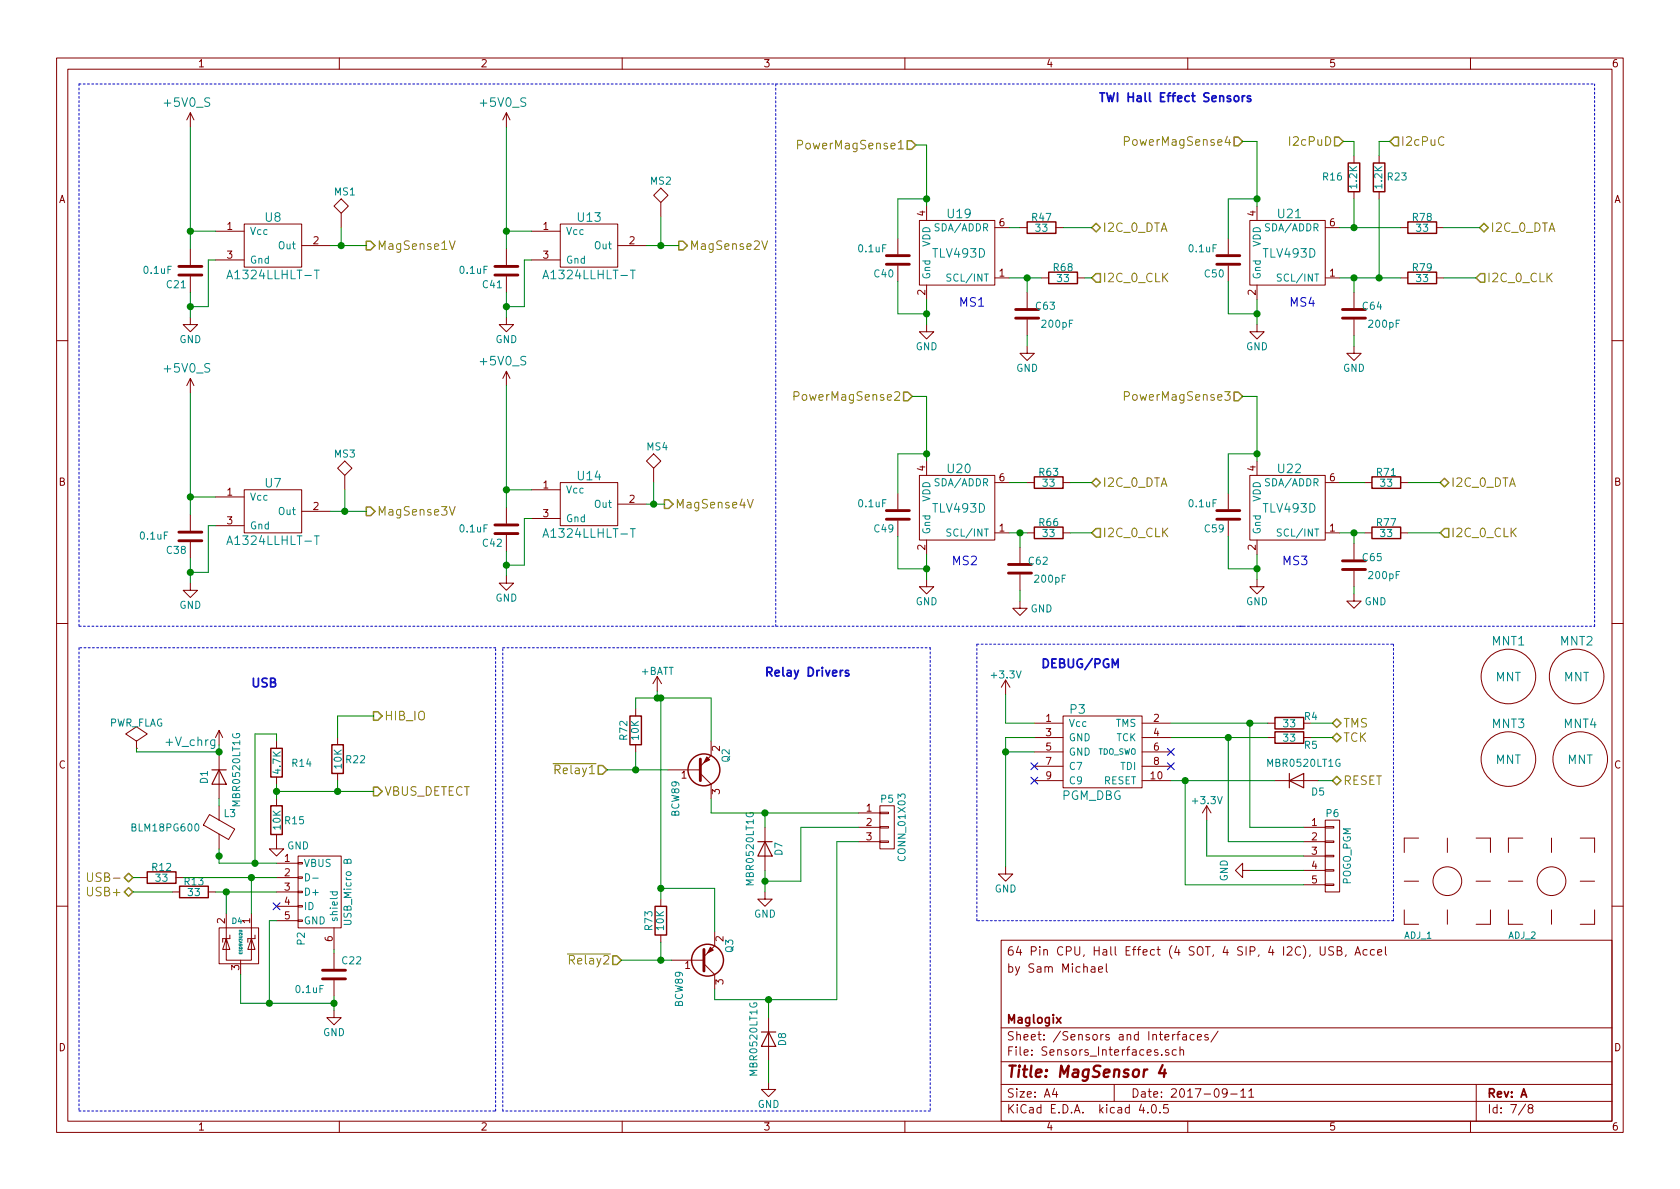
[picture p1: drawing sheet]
<svg xmlns="http://www.w3.org/2000/svg" width="297mm" height="210mm" viewBox="0 0 297 210" stroke-linecap="round" stroke-linejoin="round" font-family="sans-serif">
<g fill="none" stroke="#840000" stroke-width=".18">
<path d="M10 10.3h277v189.9h-277zM12 12.2h273v186.1h-273zM33.7 19.9l-.7 1.3M60 10.3v1.9M89.5 19.9l-.6 1.3M110 10.3v1.9M160 10.3v1.9M210 10.3v1.9M260 10.3v1.9M34.3 21.2l-.6-1.3v2.6M43.2 39.6h10.1v7.6h-10.1zM59.1 36.4l1.2-1.2 1.3 1.2-1.3 1.3z"/>
<path d="M60.3 37.7v2.6M90.2 21.2l-.7-1.3v2.6M99.1 39.6h10.1v7.6h-10.1zM115.6 34.5l1.2-1.2 1.3 1.2-1.3 1.3zM116.8 35.8v2.5M162.6 39h13.3v11.4h-13.3zM163.8 36.4v2.6M221 39h13.3v11.4h-13.3zM222.2 36.4v2.6M239.4 27.6v1.2M239.4 33.9v1.3M243.8 27.6v1.2"/>
<path d="M243.8 33.9v1.3M33.7 56.1v1.3h1.2l-1.2 1.3-1.3-1.3h1.3M33.7 44.1v2.8M33.7 48.9v2.8M38.1 40.9h5.1M38.1 46h5.1M53.3 43.4h5.1M89.5 56.1v1.3h1.3l-1.3 1.3-1.2-1.3h1.2M89.5 44.1v2.8M89.5 48.9v2.8M94 40.9h5.1M94 46h5.1"/>
<path d="M109.2 43.4h5.1M158.7 42.2v2.8M158.7 47v2.8M163.8 57.4v1.3h1.3l-1.3 1.2-1.2-1.2h1.2M163.8 50.4v2.6M175.9 49.1h2.5M175.9 40.3h2.5M180.3 40.3h1.3M181.6 51.7v2.8M181.6 56.5v2.8M184.1 49.1h1.3M186.7 40.3h1.3"/>
<path d="M190.5 49.1h1.3M217.2 42.2v2.8M217.2 47v2.8M222.2 57.4v1.3h1.3l-1.3 1.2-1.2-1.2h1.2M222.2 50.4v2.6M234.3 49.1h2.6M234.3 40.3h2.6M239.4 51.7v2.8M239.4 56.5v2.8M247.6 49.1h1.3M247.6 40.3h1.3M254 49.1h1.3"/>
<path d="M254 40.3h1.3M10 60.2h2M33.7 66.9l-.7 1.3M34.3 68.2l-.6-1.3v2.6M89.5 65.7l-.6 1.2M90.2 66.9l-.7-1.2v2.5M181.6 61.2v1.3h1.3l-1.3 1.2-1.3-1.2h1.3M239.4 61.2v1.3h1.3l-1.3 1.2-1.3-1.2h1.3M285 60.2h2M33.7 91.1v2.7M33.7 95.9v2.8M38.1 87.9h5.1"/>
<path d="M38.1 93h5.1M43.2 86.6h10.1v7.6h-10.1zM53.3 90.4h5.1M59.7 82.8l1.3-1.3 1.2 1.3-1.2 1.3zM61 84.1v2.5M89.5 89.8v2.8M89.5 94.6v2.8M94 86.6h5.1M94 91.7h5.1M99.1 85.3h10.1v7.7h-10.1zM109.2 89.1h5.1M115.6 80.3l1.2 1.2-1.2 1.3-1.3-1.3z"/>
<path d="M115.6 82.8v2.5M158.7 87.2v2.8M158.7 92.1v2.8M162.6 84.1h13.3v11.4h-13.3zM163.8 81.5v2.6M163.8 95.5v2.5M175.9 94.2h2.5M175.9 85.3h2.5M180.3 96.8v2.8M181.6 94.2h1.3M181.6 85.3h1.3M188 94.2h1.2"/>
<path d="M188 85.3h1.2M217.2 87.2v2.8M217.2 92.1v2.8M221 84.1h13.3v11.4h-13.3zM222.2 81.5v2.6M222.2 95.5v2.5M234.3 94.2h2.6M234.3 85.3h2.6M239.4 96.1v2.8M241.3 94.2h1.3M241.3 85.3h1.3M247.6 94.2h1.3"/>
<path d="M247.6 85.3h1.3M10 110.3h2M33.7 103.1v1.3h1.2l-1.2 1.3-1.3-1.3h1.3M89.5 101.8v1.3h1.3l-1.3 1.3-1.2-1.3h1.2M116.2 119.6l-.8 1.3M116.2 119.6v2.6M116.2 119.6l.8 1.3M163.8 102.5v1.3h1.3l-1.3 1.2-1.2-1.2h1.2M180.3 106.3v1.3h1.3l-1.3 1.2-1.2-1.2h1.2M180.3 101.6v2.8M222.2 102.5v1.3h1.3l-1.3 1.2-1.2-1.2h1.2M239.4 105v1.3h1.3l-1.3 1.3-1.3-1.3h1.3"/>
<path d="M239.4 101v2.8M285 110.3h2M24.1 132.3h.1M24.1 131.1l1.9-1.3-1.9-1.3-1.9 1.3 1.9 1.3v1.2M38.7 133.6v7.6M38.7 129.2l-.6 1.2M39.4 130.4l-.7-1.2v2.5M48.9 131.1v1.2M48.9 137.4v1.3M59.7 130.4v1.3M59.7 136.8v1.2M112.4 125.3v1.3"/>
<path d="M112.4 131.7v1.3M118.1 136.1h5.7M123.8 136.8l1.9 1.9v2.5M125.7 131.1v2.5l-1.9 1.9M177.8 120.3l-.8 1.2M177.8 120.3v2.5M177.8 120.3l.8 1.2M182.9 127.9h5.1M182.9 130.4h5.1M182.9 133h5.1M182.9 135.5h5.1M182.9 138h5.1"/>
<path d="M188 126.6h13.9v12.7h-13.9zM201.9 127.9h5.1M201.9 130.4h5.1M201.9 133h5.1M201.9 135.5h5.1M201.9 138h5.1M224.2 127.9h1.2M224.2 130.4h1.2M225.4 138h7.6M230.5 130.4h1.3M24.8 155.2h1.2M30.5 157.7h1.2"/>
<path d="M31.1 155.2h1.3M36.8 157.7h1.3M37 144l4.5 2.6-1.1 1.9-4.4-2.6zM38.7 142.5v2.5M38.7 147.5v2.6M48.9 147.6v2.5h1.3l-1.3 1.3-1.3-1.3h1.3M48.9 155.2h3.8M48.9 141.2v1.3M48.9 157.7h3.8M48.9 152.6h3.8M52.7 151.4h7.6v12.7h-7.6zM52.7 152.5h.8v.3h-.8z"/>
<path d="M52.7 155.1h.8v.2h-.8zM52.7 157.6h.8v.3h-.8zM116.8 159v1.3M135.3 157.7v1.3h1.2l-1.2 1.3-1.3-1.3h1.3M135.3 146.3v7.6M151.8 143.8h3.8M151.8 146.3h3.8M151.8 148.8h3.8M155.6 148.7h1.5v.3h-1.5zM155.6 146.2h1.5v.2h-1.5zM155.6 143.6h1.5v.3h-1.5zM155.6 142.5h2.5v7.6h-2.5z"/>
<path d="M177.8 153.3v1.3h1.3l-1.3 1.2-1.3-1.2h1.3M213.4 142.5l-.8 1.3M213.4 142.5v2.5M213.4 142.5l.7 1.3M219.7 153.9v-1.3l-1.3 1.3 1.3 1.3v-1.3h1.3M230.5 146.3h3.8M230.5 148.8h3.8M230.5 151.4h3.8M230.5 153.9h3.8M230.5 156.5h3.8M234.3 156.3h1.5v.3h-1.5zM234.3 153.8h1.5v.2h-1.5z"/>
<path d="M234.3 151.3h1.5v.2h-1.5zM234.3 148.7h1.5v.3h-1.5zM234.3 146.2h1.5v.2h-1.5zM234.3 145h2.6v12.7h-2.6zM248.3 155.8h2.5M250.8 148.2h-2.5v2.5M255.9 148.2v2.5M261 155.8h2.5M261 148.2h2.5v2.5M266.7 155.8h2.5M269.2 148.2h-2.5v2.5M274.3 148.2v2.5"/>
<path d="M279.4 155.8h2.5M279.4 148.2h2.5v2.5M10 160.2h2M38.7 164.1h7v6.3h-7zM39.4 166v.6zM40 166l-.6 1.9h1.2l-.6-1.9v.6M40 161.5v8.3h4.4v-8.3M40.6 165.3v.7h-1.2M42.5 169.8v2.5M44.4 166l.7 1.9h-1.3zM45.1 165.3v.7h-1.3v.6M48.9 160.3h3.8"/>
<path d="M48.9 162.8h3.8M52.7 160.1h.8v.3h-.8zM52.7 162.7h.8v.2h-.8zM59.1 178.7v1.3h1.2l-1.2 1.2-1.3-1.2h1.3M59.1 164.1v3.8M59.1 168.5v2.8M59.1 173.3v2.8M116.8 165.3v1.3M118.7 169.8h5.8M124.5 170.4l1.9 1.9v2.6M126.4 164.7v2.6l-1.9 1.9M135.9 180v7.6"/>
<path d="M177 166.3h108v32h-108zM193 171h.5l.1 .9M193.6 171.3l-.5 .1-.2 .2 .2 .3h.5M194.2 171.4l.7-.1v-.3l-.4-.1-.3 .2 .1 .8h.6M195.6 170.4v1.3l.2 .2M233.4 167.4v1.2l.3 .3h.3l.3-.3v-1.2M235.8 167.5l-.6-.1-.3 .3 .1 .3 .7 .3v.5a.62 .62 0 0 1-.8 0M236.4 168.1h.5l.2-.1 .1-.3-.3-.3h-.5v1.5h.6l.3-.3a.41 .41 0 0 0-.4-.5M238 168.8l-.2 .3M239.6 168.9l.5-1.5 .5 1.5M239.7 168.5h.7M241.7 168l-.4-.1-.3 .3 .1 .6 .2 .1 .4-.1"/>
<path d="M243 168l-.4-.1-.3 .3 .1 .6 .2 .1 .4-.1M243.6 168.4l.7-.1-.1-.3-.4-.1-.2 .2 .1 .7h.5M245 167.4v1.3l.2 .2M248.3 160.9v2.5h2.5M255.9 160.9v2.5M263.5 160.9v2.5h-2.5M266.7 160.9v2.5h2.5M274.3 160.9v2.5M281.9 160.9v2.5h-2.5M285 160.2h2M60 198.3v1.9M110 198.3v1.9"/>
<path d="M135.9 191.4v1.3h1.3l-1.3 1.2-1.3-1.2h1.3M160 198.3v1.9M177 194.8h108M177 191.8h108M177 187.8h108M177 181.8h108M186.4 192.5l-.3 1h.9M186.8 193v1M197 191.8v3M201.8 195.2l-.4 1.1h1M202.9 196.7v.1M203.8 195.4l.1-.1a.81 .81 0 0 1 .6 .6 .81 .81 0 0 1-.3 .8l-.1 .1a.8 .8 0 0 1-.6-.6 .8 .8 0 0 1 .3-.8z"/>
<path d="M205.1 196.7v.1M205.4 186.5v.1M206.5 195.3h-.7l-.1 .7 .2-.1 .5 .1 .2 .2-.1 .5-.2 .1-.6-.1M206.6 185.7a.37 .37 0 0 0-.6 .1l.1 .2 .5 .2 .1 .1-.2 .3-.5-.1M208 185.7l-.5-.1-.2 .3v.6l.2 .1 .5-.1M208.1 182.9h.5M208.6 185.7l.2-.1 .4 .1 .1 .9M208.6 182.4l-.3 .2v1.3M208.6 185.1v1.5M209.1 183h.6l.1 .9M209.8 183.3l-.5 .1-.2 .2 .2 .3 .5-.1M210 198.3v1.9"/>
<path d="M211.1 183l-.4-.1-.3 .3 .1 .6 .2 .1 .4-.1M211.7 183.4l.7-.1v-.3l-.5-.1-.2 .2 .1 .7h.6M213.6 183a.37 .37 0 0 0-.6 .1l.1 .3 .5 .1 .1 .1-.3 .3-.4-.1M215.4 182.3l-1.3 2M217 193.2l-.3 .3h-.3l-.3-.3v-.4l.2-.2 .4-.1 .2 .2a1.19 1.19 0 0 1-.2 1.2l-.4 .1M217.6 193.5h1.1M219.4 193l.4-.5v1.5M219.4 194h.8M220.8 193l.4-.5v1.5M220.8 194h.9M260 198.3v1.9M261 191.8v6.5"/>
<path d="M269.7 195.2l-1.2 2M270.5 196l-.3-.3 .1-.2 .2-.2 .4 .1 .1 .2v.2l-.7 .2a.48 .48 0 0 0 0 .7l.2 .1 .5-.1a.48 .48 0 0 0-.2-.7"/>
<circle cx="266.7" cy="119.6" r="4.8"/>
<circle cx="278.8" cy="119.6" r="4.8"/>
<circle cx="266.7" cy="134.2" r="4.8"/>
<circle cx="279.4" cy="134.2" r="4.8"/>
<circle cx="255.9" cy="155.8" r="2.54"/>
<circle cx="274.3" cy="155.8" r="2.54"/>
</g>
<path d="M205.6 188.3l-.7 1.5h1.2M205.9 189.1l-.1 1.3" fill="none" stroke="#840000" stroke-width=".41"/>
<g fill="none" stroke="#840000" stroke-width=".25">
<path d="M181.6 39.2h5.1v2.1h-5.1zM238.4 28.8h2v5.1h-2zM242.8 28.8h2.1v5.1h-2.1zM248.9 39.2h5.1v2.1h-5.1zM185.4 48.1h5.1v2.1h-5.1zM248.9 48.1h5.1v2.1h-5.1zM182.9 84.3h5.1v2.1h-5.1zM182.9 93.2h5.1v2h-5.1zM242.6 84.3h5v2.1h-5zM242.6 93.2h5v2h-5zM47.9 132.3h2v5.1h-2zM58.7 131.7h2v5.1h-2z"/>
<path d="M111.4 126.6h2v5.1h-2zM225.4 126.9h5.1v2h-5.1zM225.4 129.4h5.1v2h-5.1zM26 154.2h5.1v2h-5.1zM31.7 156.7h5.1v2h-5.1zM47.9 142.5h2v5.1h-2zM115.8 160.3h2.1v5h-2.1z"/>
<circle cx="124.5" cy="136.1" r="2.82"/>
<circle cx="125.1" cy="169.8" r="2.82"/>
</g>
<g fill="none" stroke="#848400" stroke-width=".18">
<path d="M141 25.6l.8-.1 .1-.2-.1-.3-.2-.2h-.6v1.5M158.8 26.3h.9M198.8 25l.7-.1 .2-.2-.1-.4-.2-.1h-.6v1.5M255.3 24.3a.62 .62 0 0 0-.8 0 .62 .62 0 0 0-.2 .7 .58 .58 0 0 0 .3 .6 .58 .58 0 0 0 .7-.1M79.5 42.6l.5 1.5 .5-1.5M134.7 42.6l.5 1.5 .5-1.5M140.4 70.1l.7-.1 .2-.2-.1-.4-.2-.1h-.6v1.5M198.8 70.1l.7-.1 .2-.2-.1-.4-.2-.1h-.6v1.5M79.5 89.6l.5 1.5 .5-1.5M132.2 88.3l.5 1.5 .5-1.5M97.8 135h7.6M15.5 154.4v1.3a.48 .48 0 0 0 .9-.1v-1.2"/>
<path d="M100.3 168.7h7.6"/>
</g>
<g fill="none" stroke="#848400" stroke-width=".25">
<path d="M160.4 24.9h.8l.7 .7-.7 .8h-.8zM193.8 39.5l.8 .8-.8 .7-.8-.7zM218.2 24.3h.7l.8 .7-.8 .8h-.7zM236 24.3h.7l.8 .7-.8 .8h-.7zM246.5 24.3h.8v1.5h-.8l-.8-.8zM64.8 42.7h.7l.8 .7-.8 .8h-.7zM120 42.7h.8l.7 .7-.7 .8h-.8zM193.8 48.4h.8v1.5h-.8l-.8-.8zM261.6 40.3l.8-.8 .7 .8-.7 .7zM261.7 48.4h.8v1.5h-.8l-.7-.8zM159.8 69.3h.7l.8 .8-.8 .8h-.7zM218.2 69.3h.7l.8 .8-.8 .8h-.7z"/>
<path d="M64.8 89.7h.7l.8 .7-.8 .8h-.7zM117.5 88.4h.7l.8 .7-.8 .8h-.7zM193 85.3l.8-.7 .8 .7-.8 .8zM193.8 93.5h.8v1.5h-.8l-.8-.8zM254.6 85.3l.8-.7 .8 .7-.8 .8zM255.4 93.5h.8v1.5h-.8l-.8-.8zM66 125.9h.8l.8 .7-.8 .8h-.8zM66 139.2h.8l.8 .7-.8 .8h-.8zM105.8 135.4h.8l.7 .7-.7 .8h-.8zM235.6 127.9l.7-.8 .8 .8-.8 .7zM235.6 130.4l.7-.7 .8 .7-.8 .8zM235.6 138l.7-.7 .8 .7-.8 .8z"/>
<path d="M22 155.2l.7-.8 .8 .8-.8 .8zM22.7 157l.8 .7-.8 .8-.7-.8zM108.3 169h.8l.8 .8-.8 .8h-.8z"/>
</g>
<path d="M182.3 134.9l1.2 1.2M182.3 137.4l1.2 1.3M183.5 134.9l-1.2 1.2M183.5 137.4l-1.2 1.3M206.4 132.4l1.2 1.2M206.4 134.9l1.2 1.2M207.6 132.4l-1.2 1.2M207.6 134.9l-1.2 1.2M48.3 159.7l1.2 1.2M49.5 159.7l-1.2 1.2" fill="none" stroke="#000084" stroke-width=".18"/>
<path d="M37.5 136.1h2.5M38.7 136.1l1.3 2.6h-2.5zM228 138l2.5-1.2v2.5zM228 136.8v2.5M134 148.8h2.5M135.3 148.8l1.2 2.6h-2.5zM134.6 182.5h2.6M135.9 182.5l1.3 2.5h-2.6z" fill="none" stroke="#840000" stroke-width=".2"/>
<g fill="none" stroke="#840000" stroke-width=".51">
<path d="M31.6 47.1h4.1M31.6 48.6h4.1M87.5 47.1h4.1M87.5 48.6h4.1M156.7 45.2h4.1M156.7 46.7h4.1M179.6 54.7h4M179.6 56.3h4M215.1 45.2h4.1M215.1 46.7h4.1M237.4 54.7h4M237.4 56.3h4"/>
<path d="M31.6 94.1h4.1M31.6 95.6h4.1M87.5 92.8h4.1M87.5 94.4h4.1M156.7 90.3h4.1M156.7 91.8h4.1M178.3 99.8h4.1M215.1 90.3h4.1M215.1 91.8h4.1M237.4 99.2h4M178.3 101.3h4.1M237.4 100.7h4"/>
<path d="M123.8 134.2v3.8M57 173.1h4.1M57 171.6h4.1M124.5 167.9v3.8"/>
</g>
<g fill="none" stroke="#008484" stroke-width=".18">
<path d="M55.6 47.8h.8M56 47.8v1.5M111.5 47.8h.8M111.9 47.8v1.5M168.1 48.5h-.5l-.2 .2 .1 .3 .6 .2v.4l-.2 .1h-.5M226.5 48.5h-.4l-.3 .2 .1 .3 .6 .2v.4l-.2 .1h-.5M55.6 94.8h.8M56 94.8v1.5M111.5 93.5h.8M111.9 93.5v1.5M168.1 93.6h-.6v.4l.5 .3 .1 .3-.2 .2-.5-.1M226.5 93.6h-.6v.4l.5 .3 .1 .3-.2 .2-.5-.1"/>
<path d="M54 154.5a.64 .64 0 0 1 .7 .6 .64 .64 0 0 1-.7 .7zM55.3 155.3h1M58.4 157.7h1.2M58.9 157.7l-.1 .4 .2 .2 .6-.1v-.5M61.4 152.2l.2-.3 .4 .1 .1 .2v.4h-1.3l.1-.6h.4l.1 .6"/>
</g>
<g fill="#840000" stroke="#840000" stroke-width=".18">
<path d="M125 133.9l.5 .5-1 .5z"/>
<path d="M125.6 167.5l.5 .5-1 .5z"/>
</g>
<path d="M218.3 17.1l.2-.2 .4 .2 .1 .6-.1 .2-.4 .1-.2-.2zM219.7 16.9v1.1M220.1 16.9l-.3 .1-.1 .2M221.1 17l-.3-.1-.3 .3 .1 .2 .5 .1v.4h-.6M150 118.6l-.3-.1-.2 .3v.2l.5 .1v.4h-.5" fill="none" stroke="#0000c2" stroke-width=".3"/>
<g fill="none" stroke="#0000c2" stroke-width=".18" stroke-dasharray=".3 .4">
<path d="M14 14.9h267.9M137.2 14.9v95.8M14 110.7v-95.8M14 114.5v82M87.6 114.5h-73.6M88.9 114.5h75.6M164.5 114.5v82M172.7 113.9h73.7M219.1 110.7h62.8M219.7 110.7h-205.7M246.4 113.9v48.9M281.9 110.7v-95.8"/>
<path d="M172.7 162.8v-48.9M246.4 162.8h-73.7M14 196.5h73.6M87.6 196.5v-82M88.9 196.5v-82M164.5 196.5h-75.6"/>
</g>
<g fill="none" stroke="#008400" stroke-width=".18">
<path d="M33.7 22.5v21.6M89.5 22.5v21.6M116.8 38.3v5.1M161.9 25.6h1.9v10.8M163.8 35.2h-5.1v7M219.7 25h2.5v11.4M222.2 35.2h-5v7M237.5 25h1.9v2.6M239.4 35.2v5.1M243.8 35.2v13.9M245.7 25h-1.9v2.6M33.7 51.7v4.4"/>
<path d="M33.7 40.9h4.4M38.1 46h-1.3v8.2h-3.1M58.4 43.4h6.4M60.3 40.3v3.1M89.5 40.9h4.5M89.5 51.7v4.4M94 46h-1.3v8.2h-3.2M114.3 43.4h5.7M158.7 49.8v5.7h5.1M163.8 53v4.4M178.4 40.3h1.9M178.4 49.1h5.7"/>
<path d="M181.6 49.1v2.6M181.6 59.3v1.9M188 40.3h5M191.8 49.1h1.2M217.2 49.8v5.7h5M222.2 53v4.4M236.9 40.3h10.7M236.9 49.1h10.7M239.4 49.1v2.6M239.4 59.3v1.9M255.3 40.3h6.3M255.3 49.1h5.7"/>
<path d="M33.7 69.5v21.6M89.5 68.2v21.6M161.3 70.1h2.5v11.4M219.7 70.1h2.5v11.4M33.7 98.7v4.4M33.7 87.9h4.4M38.1 93h-1.3v8.2h-3.1M58.4 90.4h6.4M61 86.6v3.8M89.5 97.4v4.4M89.5 86.6h4.5M94 91.7h-1.3v8.2h-3.2"/>
<path d="M114.3 89.1h3.2M115.6 85.3v3.8M158.7 94.9v5.7h5.1M163.8 98v4.5M163.8 80.3h-5.1v6.9M178.4 85.3h3.2M178.4 94.2h3.2M180.3 94.2v2.6M189.2 85.3h3.8M189.2 94.2h3.8M217.2 94.9v5.7h5M222.2 98v4.5"/>
<path d="M222.2 80.3h-5v6.9M236.9 85.3h4.4M236.9 94.2h4.4M239.4 94.2v1.9M248.9 85.3h5.7M248.9 94.2h5.7M180.3 104.4v1.9M239.4 103.8v1.2M24.1 132.3v.7h14.6M38.7 131.7v1.9M48.9 131.1v-1.3h-3.8v22.8M48.9 138.7v2.5"/>
<path d="M48.9 139.9h17.1M59.7 138v1.9M66 126.6h-6.3v3.8M107.3 136.1h10.8M112.4 125.3v-1.9h13.3v7.7M112.4 133v3.1M116.2 122.2v1.2M116.8 123.4v35.6M177.8 122.8v5.1h5.1M177.8 133h5.1M182.9 130.4h-5.1v22.9M207 127.9h17.2"/>
<path d="M207 130.4h17.2M207 138h18.4M209.5 138v18.5h21M217.2 130.4v18.4h13.3M221 127.9v18.4h9.5M231.8 127.9h3.8M231.8 130.4h3.8M233 138h2.6M23.5 155.2h1.3M23.5 157.7h7M32.4 155.2h16.5M38.1 157.7h10.8"/>
<path d="M38.7 141.2v1.3M38.7 150.1v2.5h10.2M40 157.7v3.8M44.4 155.2v6.3M116.8 157.1h9.6v7.6M125.7 141.2v2.6h26.1M135.3 143.8v2.5M135.3 153.9v3.8M151.8 146.3h-10.2v9.5h-6.3M151.8 148.8h-3.8v28h-21.6v-1.9M213.4 145v6.4h17.1M221 153.9h9.5"/>
<path d="M42.5 172.3v5.1h16.6M48.9 162.8h-1.3v14.6M59.1 167.9v.6M59.1 176.1v2.6M109.9 169.8h8.8M116.8 166.6v3.2M135.9 176.8v3.2M135.9 187.6v3.8"/>
</g>
<g fill="#008400" stroke="#008400" stroke-width=".25">
<circle cx="59.1" cy="177.4" r=".51"/>
<circle cx="47.6" cy="177.4" r=".51"/>
<circle cx="45.1" cy="152.6" r=".51"/>
<circle cx="48.9" cy="139.9" r=".51"/>
<circle cx="40" cy="157.7" r=".51"/>
<circle cx="44.5" cy="155.2" r=".51"/>
<circle cx="177.8" cy="133" r=".51"/>
<circle cx="38.7" cy="151.4" r=".51"/>
<circle cx="33.7" cy="54.2" r=".51"/>
<circle cx="33.7" cy="40.9" r=".51"/>
<circle cx="38.7" cy="133" r=".51"/>
<circle cx="59.7" cy="139.9" r=".51"/>
<circle cx="89.5" cy="54.2" r=".51"/>
<circle cx="89.5" cy="40.9" r=".51"/>
<circle cx="33.7" cy="101.2" r=".51"/>
<circle cx="33.7" cy="87.9" r=".51"/>
<circle cx="89.5" cy="99.9" r=".51"/>
<circle cx="89.5" cy="86.6" r=".51"/>
<circle cx="60.3" cy="43.4" r=".51"/>
<circle cx="61" cy="90.4" r=".51"/>
<circle cx="115.6" cy="89.1" r=".51"/>
<circle cx="116.2" cy="123.4" r=".51"/>
<circle cx="135.3" cy="143.8" r=".51"/>
<circle cx="135.3" cy="155.8" r=".51"/>
<circle cx="116.8" cy="157.1" r=".51"/>
<circle cx="135.9" cy="176.8" r=".51"/>
<circle cx="116.8" cy="123.4" r=".51"/>
<circle cx="116.8" cy="169.8" r=".51"/>
<circle cx="112.4" cy="136.1" r=".51"/>
<circle cx="163.8" cy="55.5" r=".51"/>
<circle cx="163.8" cy="35.2" r=".51"/>
<circle cx="222.3" cy="55.5" r=".51"/>
<circle cx="222.3" cy="35.2" r=".51"/>
<circle cx="163.8" cy="100.6" r=".51"/>
<circle cx="163.8" cy="80.3" r=".51"/>
<circle cx="222.3" cy="100.6" r=".51"/>
<circle cx="222.3" cy="80.3" r=".51"/>
<circle cx="239.4" cy="40.3" r=".51"/>
<circle cx="243.8" cy="49.1" r=".51"/>
<circle cx="116.8" cy="43.4" r=".51"/>
<circle cx="181.6" cy="49.1" r=".51"/>
<circle cx="239.4" cy="49.1" r=".51"/>
<circle cx="239.4" cy="94.2" r=".51"/>
<circle cx="180.3" cy="94.2" r=".51"/>
<circle cx="221" cy="127.9" r=".51"/>
<circle cx="217.2" cy="130.4" r=".51"/>
<circle cx="209.6" cy="138" r=".51"/>
</g>
<text font-size="2.8" fill="#840000" x="178" y="190.5">Title: MagSensor 4</text>
<g font-size="2.1" fill="#008484">
<text x="29.2" y="18.9">+5V0_S</text>
<text x="85.1" y="18.9">+5V0_S</text>
<text x="46.9" y="39.2">U8</text>
<text x="102.2" y="39.2">U13</text>
<text x="167.6" y="38.6">U19</text>
<text x="226" y="38.6">U21</text>
<text x="165" y="45.6">TLV493D</text>
<text x="223.4" y="45.6">TLV493D</text>
<text x="40.8" y="49.4">A1324LLHLT-T</text>
<text x="96.6" y="49.4">A1324LLHLT-T</text>
<text x="29.2" y="65.9">+5V0_S</text>
<text x="85.1" y="64.6">+5V0_S</text>
<text x="167.6" y="83.7">U20</text>
<text x="226" y="83.7">U22</text>
<text x="46.9" y="86.2">U7</text>
<text x="102.2" y="84.9">U14</text>
<text x="96.6" y="95.1">A1324LLHLT-T</text>
<text x="165" y="90.6">TLV493D</text>
<text x="223.4" y="90.6">TLV493D</text>
<text x="40.8" y="96.4">A1324LLHLT-T</text>
<text x="263.8" y="114.1">MNT1</text>
<text x="275.9" y="114.1">MNT2</text>
<text x="264.4" y="120.5">MNT</text>
<text x="276.5" y="120.5">MNT</text>
<text x="29.4" y="131.9">+V_chrg</text>
<text x="189.2" y="126.2">P3</text>
<text x="263.8" y="128.7">MNT3</text>
<text x="276.5" y="128.7">MNT4</text>
<text x="264.4" y="135.1">MNT</text>
<text x="277.1" y="135.1">MNT</text>
<text x="187.7" y="141.4">PGM_DBG</text>
</g>
<g font-size="2.1" fill="#0000c2">
<text x="194.3" y="18">TWI Hall Effect Sensors</text>
<text x="169.5" y="54.2">MS1</text>
<text x="228" y="54.2">MS4</text>
<text x="168.3" y="99.9">MS2</text>
<text x="226.7" y="99.9">MS3</text>
<text x="135.3" y="119.6">Relay Drivers</text>
<text x="185" y="118.1">DEBUG/PGM</text>
<text x="44.4" y="121.5">USB</text>
</g>
<g font-size="2.1" fill="#848400">
<text x="141.9" y="26.4">PowerMagSense1</text>
<text x="199.7" y="25.8">PowerMagSense4</text>
<text x="228.4" y="25.8">I2cPuD</text>
<text x="247.7" y="25.8">I2cPuC</text>
<text x="195" y="41">I2C_0_DTA</text>
<text x="263.6" y="41">I2C_0_DTA</text>
<text x="66.7" y="44.2">MagSense1V</text>
<text x="121.9" y="44.2">MagSense2V</text>
<text x="195" y="49.9">I2C_0_CLK</text>
<text x="262.9" y="49.9">I2C_0_CLK</text>
<text x="141.3" y="70.9">PowerMagSense2</text>
<text x="199.7" y="70.9">PowerMagSense3</text>
<text x="119.4" y="89.9">MagSense4V</text>
<text x="195" y="86.1">I2C_0_DTA</text>
<text x="256.6" y="86.1">I2C_0_DTA</text>
<text x="66.7" y="91.2">MagSense3V</text>
<text x="195" y="95">I2C_0_CLK</text>
<text x="256.6" y="95">I2C_0_CLK</text>
<text x="68" y="127.4">HIB_IO</text>
<text x="237.5" y="128.6">TMS</text>
<text x="237.5" y="131.2">TCK</text>
<text x="98.6" y="136.9">Relay1</text>
<text x="68" y="140.7">VBUS_DETECT</text>
<text x="237.5" y="138.8">RESET</text>
<text x="16.4" y="156">USB-</text>
<text x="15.8" y="158.5">USB+</text>
<text x="101.1" y="170.6">Relay2</text>
</g>
<g font-size="2.1" fill="#840000">
<text x="178" y="172">by Sam Michael</text>
<text x="178" y="169">64 Pin CPU, Hall Effect (4 SOT, 4 SIP, 4 I2C), USB, Accel</text>
<text x="178" y="184">Sheet: /Sensors and Interfaces/</text>
<text x="178" y="181">Maglogix</text>
<text x="178" y="186.7">File: Sensors_Interfaces.sch</text>
<text x="178" y="196.9">KiCad E.D.A. kicad 4.0.5</text>
<text x="178" y="194.1">Size: A4</text>
<text x="200" y="194.1">Date: 2017-09-11</text>
<text x="263" y="194.1">Rev: A</text>
<text x="263" y="196.9">Id: 7/8</text>
</g>
<g font-size="1.8" fill="#840000">
<text x="35" y="11.9">1</text>
<text x="85" y="11.9">2</text>
<text x="135" y="11.9">3</text>
<text x="185" y="11.9">4</text>
<text x="235" y="11.9">5</text>
<text x="285" y="11.9">6</text>
<text x="10.4" y="35.9">A</text>
<text x="285.4" y="35.9">A</text>
<text x="40.2" y="40.6">1</text>
<text x="96" y="40.6">1</text>
<text x="163.6" y="38.2" transform="rotate(-90 163.6 38.2)">4</text>
<text x="176.7" y="40">6</text>
<text x="222" y="38.2" transform="rotate(-90 222 38.2)">4</text>
<text x="235.1" y="40">6</text>
<text x="40.2" y="45.7">3</text>
<text x="55.4" y="43.2">2</text>
<text x="96" y="45.7">3</text>
<text x="111.3" y="43.2">2</text>
<text x="163.6" y="52.2" transform="rotate(-90 163.6 52.2)">2</text>
<text x="176.7" y="48.9">1</text>
<text x="222" y="52.2" transform="rotate(-90 222 52.2)">2</text>
<text x="235.1" y="48.9">1</text>
<text x="163.6" y="83.3" transform="rotate(-90 163.6 83.3)">4</text>
<text x="222" y="83.3" transform="rotate(-90 222 83.3)">4</text>
<text x="10.4" y="85.9">B</text>
<text x="40.2" y="87.6">1</text>
<text x="96" y="86.4">1</text>
<text x="111.3" y="88.9">2</text>
<text x="176.7" y="85.1">6</text>
<text x="235.1" y="85.1">6</text>
<text x="285.4" y="85.9">B</text>
<text x="40.2" y="92.7">3</text>
<text x="55.4" y="90.2">2</text>
<text x="96" y="91.4">3</text>
<text x="176.7" y="94">1</text>
<text x="235.1" y="94">1</text>
<text x="163.6" y="97.3" transform="rotate(-90 163.6 97.3)">2</text>
<text x="222" y="97.3" transform="rotate(-90 222 97.3)">2</text>
<text x="184.9" y="127.6">1</text>
<text x="184.9" y="130.2">3</text>
<text x="204" y="127.6">2</text>
<text x="204" y="130.2">4</text>
<text x="10.4" y="135.9">C</text>
<text x="120.5" y="137.7">1</text>
<text x="127.3" y="132.8" transform="rotate(-90 127.3 132.8)">2</text>
<text x="184.9" y="132.7">5</text>
<text x="184.9" y="135.2">7</text>
<text x="184.9" y="137.8">9</text>
<text x="203.5" y="137.8">10</text>
<text x="204" y="132.7">6</text>
<text x="204" y="135.2">8</text>
<text x="285.4" y="135.9">C</text>
<text x="127.3" y="140.4" transform="rotate(-90 127.3 140.4)">3</text>
<text x="153.2" y="143.5">1</text>
<text x="153.2" y="146">2</text>
<text x="153.2" y="148.6">3</text>
<text x="231.9" y="146">1</text>
<text x="231.9" y="148.6">2</text>
<text x="50.3" y="152.4">1</text>
<text x="50.3" y="154.9">2</text>
<text x="231.9" y="151.1">3</text>
<text x="231.9" y="153.7">4</text>
<text x="50.3" y="157.5">3</text>
<text x="50.3" y="160">4</text>
<text x="231.9" y="156.2">5</text>
<text x="39.8" y="163.3" transform="rotate(-90 39.8 163.3)">2</text>
<text x="50.3" y="162.6">5</text>
<text x="58.8" y="166.5" transform="rotate(-90 58.8 166.5)">6</text>
<text x="127.9" y="166.5" transform="rotate(-90 127.9 166.5)">2</text>
<text x="42.3" y="171.5" transform="rotate(-90 42.3 171.5)">3</text>
<text x="121.1" y="171.3">1</text>
<text x="127.9" y="174.1" transform="rotate(-90 127.9 174.1)">3</text>
<text x="10.4" y="185.9">D</text>
<text x="285.4" y="185.9">D</text>
<text x="35" y="199.9">1</text>
<text x="85" y="199.9">2</text>
<text x="135" y="199.9">3</text>
<text x="185" y="199.9">4</text>
<text x="235" y="199.9">5</text>
<text x="285" y="199.9">6</text>
</g>
<g font-size="1.8" fill="#008484">
<text x="59.2" y="34.5">MS1</text>
<text x="115" y="32.6">MS2</text>
<text x="234" y="31.9">R16</text>
<text x="239.9" y="33.2" transform="rotate(-90 239.9 33.2)">1.2K</text>
<text x="244.4" y="33.2" transform="rotate(-90 244.4 33.2)">1.2K</text>
<text x="245.4" y="31.9">R23</text>
<text x="44.2" y="41.5">Vcc</text>
<text x="100.1" y="41.5">Vcc</text>
<text x="165.6" y="40.9">SDA/ADDR</text>
<text x="182.5" y="39.1">R47</text>
<text x="183.2" y="41">33</text>
<text x="224" y="40.9">SDA/ADDR</text>
<text x="249.8" y="39.1">R78</text>
<text x="250.5" y="41">33</text>
<text x="44.2" y="46.6">Gnd</text>
<text x="49.3" y="44.1">Out</text>
<text x="100.1" y="46.6">Gnd</text>
<text x="105.2" y="44.1">Out</text>
<text x="151.9" y="44.6">0.1uF</text>
<text x="164.5" y="43.7" transform="rotate(-90 164.5 43.7)">VDD</text>
<text x="186.3" y="47.9">R68</text>
<text x="210.3" y="44.6">0.1uF</text>
<text x="222.9" y="43.7" transform="rotate(-90 222.9 43.7)">VDD</text>
<text x="249.8" y="47.9">R79</text>
<text x="25.5" y="48.4">0.1uF</text>
<text x="29.5" y="50.9">C21</text>
<text x="81.4" y="48.4">0.1uF</text>
<text x="85.4" y="50.9">C41</text>
<text x="154.6" y="49">C40</text>
<text x="164.5" y="49.4" transform="rotate(-90 164.5 49.4)">Gnd</text>
<text x="168" y="49.8">SCL/INT</text>
<text x="187" y="49.9">33</text>
<text x="213.1" y="49">C50</text>
<text x="222.9" y="49.4" transform="rotate(-90 222.9 49.4)">Gnd</text>
<text x="226.4" y="49.8">SCL/INT</text>
<text x="250.5" y="49.9">33</text>
<text x="183.2" y="54.8">C63</text>
<text x="184.4" y="57.9">200pF</text>
<text x="241" y="54.8">C64</text>
<text x="242.2" y="57.9">200pF</text>
<text x="31.7" y="60.6">GND</text>
<text x="87.6" y="60.6">GND</text>
<text x="161.9" y="61.9">GND</text>
<text x="179.7" y="65.7">GND</text>
<text x="220.3" y="61.9">GND</text>
<text x="237.4" y="65.7">GND</text>
<text x="59.2" y="80.9">MS3</text>
<text x="114.4" y="79.6">MS4</text>
<text x="44.2" y="88.5">Vcc</text>
<text x="100.1" y="87.2">Vcc</text>
<text x="105.2" y="89.8">Out</text>
<text x="151.9" y="89.7">0.1uF</text>
<text x="164.5" y="88.8" transform="rotate(-90 164.5 88.8)">VDD</text>
<text x="165.6" y="86">SDA/ADDR</text>
<text x="183.8" y="84.1">R63</text>
<text x="184.5" y="86">33</text>
<text x="210.3" y="89.7">0.1uF</text>
<text x="222.9" y="88.8" transform="rotate(-90 222.9 88.8)">VDD</text>
<text x="224" y="86">SDA/ADDR</text>
<text x="243.5" y="84.1">R71</text>
<text x="244.1" y="86">33</text>
<text x="24.9" y="95.4">0.1uF</text>
<text x="44.2" y="93.6">Gnd</text>
<text x="49.3" y="91.1">Out</text>
<text x="81.4" y="94.1">0.1uF</text>
<text x="100.1" y="92.3">Gnd</text>
<text x="154.6" y="94.1">C49</text>
<text x="164.5" y="94.5" transform="rotate(-90 164.5 94.5)">Gnd</text>
<text x="168" y="94.9">SCL/INT</text>
<text x="183.8" y="93">R66</text>
<text x="184.5" y="94.9">33</text>
<text x="213.1" y="94.1">C59</text>
<text x="222.9" y="94.5" transform="rotate(-90 222.9 94.5)">Gnd</text>
<text x="226.4" y="94.9">SCL/INT</text>
<text x="243.5" y="93">R77</text>
<text x="244.1" y="94.9">33</text>
<text x="29.5" y="97.9">C38</text>
<text x="85.4" y="96.7">C42</text>
<text x="181.9" y="99.8">C62</text>
<text x="241" y="99.2">C65</text>
<text x="31.7" y="107.6">GND</text>
<text x="87.6" y="106.4">GND</text>
<text x="161.9" y="107">GND</text>
<text x="183.1" y="103">200pF</text>
<text x="220.3" y="107">GND</text>
<text x="241.2" y="107">GND</text>
<text x="242.2" y="102.4">200pF</text>
<text x="182.2" y="108.3">GND</text>
<text x="113.3" y="119.3">+BATT</text>
<text x="175.5" y="120">+3.3V</text>
<text x="19.2" y="128.5">PWR_FLAG</text>
<text x="110.9" y="130.8" transform="rotate(-90 110.9 130.8)">R72</text>
<text x="112.9" y="130.8" transform="rotate(-90 112.9 130.8)">10K</text>
<text x="189" y="128.5">Vcc</text>
<text x="189" y="131.1">GND</text>
<text x="197.2" y="128.5">TMS</text>
<text x="197.3" y="131.1">TCK</text>
<text x="227" y="128.6">33</text>
<text x="227" y="131.1">33</text>
<text x="230.7" y="127.3">R4</text>
<text x="49.6" y="136.7" transform="rotate(-90 49.6 136.7)">4.7K</text>
<text x="51.7" y="135.6">R14</text>
<text x="60.4" y="135.9" transform="rotate(-90 60.4 135.9)">10K</text>
<text x="61.2" y="134.9">R22</text>
<text x="129" y="134.8" transform="rotate(-90 129 134.8)">Q2</text>
<text x="189" y="133.6">GND</text>
<text x="189" y="136.1">C7</text>
<text x="198.1" y="136.1">TDI</text>
<text x="224.3" y="135.6">MBR0520LT1G</text>
<text x="230.7" y="132.4">R5</text>
<text x="36.7" y="138.5" transform="rotate(-90 36.7 138.5)">D1</text>
<text x="42.4" y="142.4" transform="rotate(-90 42.4 142.4)">MBR0520LT1G</text>
<text x="155.8" y="141.9">P5</text>
<text x="189" y="138.7">C9</text>
<text x="195" y="138.7">RESET</text>
<text x="211" y="142.2">+3.3V</text>
<text x="231.9" y="140.7">D5</text>
<text x="23.6" y="147">BLM18PG600</text>
<text x="39.6" y="144.5">L3</text>
<text x="49.6" y="146.7" transform="rotate(-90 49.6 146.7)">10K</text>
<text x="50.4" y="145.7">R15</text>
<text x="120.1" y="144.3" transform="rotate(-90 120.1 144.3)">BCW89</text>
<text x="234.5" y="144.5">P6</text>
<text x="26.9" y="154">R12</text>
<text x="27.6" y="155.9">33</text>
<text x="50.7" y="150.2">GND</text>
<text x="53.7" y="153.3">VBUS</text>
<text x="138.3" y="151.2" transform="rotate(-90 138.3 151.2)">D7</text>
<text x="160.1" y="151.9" transform="rotate(-90 160.1 151.9)">CONN_01X03</text>
<text x="217.1" y="155.9" transform="rotate(-90 217.1 155.9)">GND</text>
<text x="32.7" y="156.5">R13</text>
<text x="33.3" y="158.4">33</text>
<text x="53.7" y="158.4">D+</text>
<text x="53.7" y="160.9">ID</text>
<text x="133.2" y="156.3" transform="rotate(-90 133.2 156.3)">MBR0520LT1G</text>
<text x="175.8" y="157.8">GND</text>
<text x="238.8" y="156.5" transform="rotate(-90 238.8 156.5)">POGO_PGM</text>
<text x="44.2" y="163.3" transform="rotate(-90 44.2 163.3)">1</text>
<text x="53.7" y="163.4">GND</text>
<text x="53.9" y="167.1" transform="rotate(-90 53.9 167.1)">P2</text>
<text x="59.7" y="163.1" transform="rotate(-90 59.7 163.1)">shield</text>
<text x="62.1" y="163.3" transform="rotate(-90 62.1 163.3)">USB_Micro B</text>
<text x="115.3" y="164.4" transform="rotate(-90 115.3 164.4)">R73</text>
<text x="117.4" y="164.4" transform="rotate(-90 117.4 164.4)">10K</text>
<text x="133.3" y="162.2">GND</text>
<text x="60.6" y="170.5">C22</text>
<text x="129.6" y="168.4" transform="rotate(-90 129.6 168.4)">Q3</text>
<text x="52.4" y="175.6">0.1uF</text>
<text x="120.7" y="178" transform="rotate(-90 120.7 178)">BCW89</text>
<text x="57.1" y="183.2">GND</text>
<text x="139" y="184.9" transform="rotate(-90 139 184.9)">D8</text>
<text x="133.9" y="190" transform="rotate(-90 133.9 190)">MBR0520LT1G</text>
<text x="133.9" y="195.9">GND</text>
</g>
<g font-size="1.6" fill="#008484">
<text x="248.3" y="166">ADJ_1</text>
<text x="266.7" y="166">ADJ_2</text>
</g>
<g font-size="1.4" fill="#008484">
<text x="193.9" y="133.4">TDO_SWO</text>
<text x="41" y="163.4">D4</text>
</g>
<text font-size=".7" fill="#008484" x="42.8" y="168.7" transform="rotate(-90 42.8 168.7)">ESD5V3U2U</text>
</svg>
